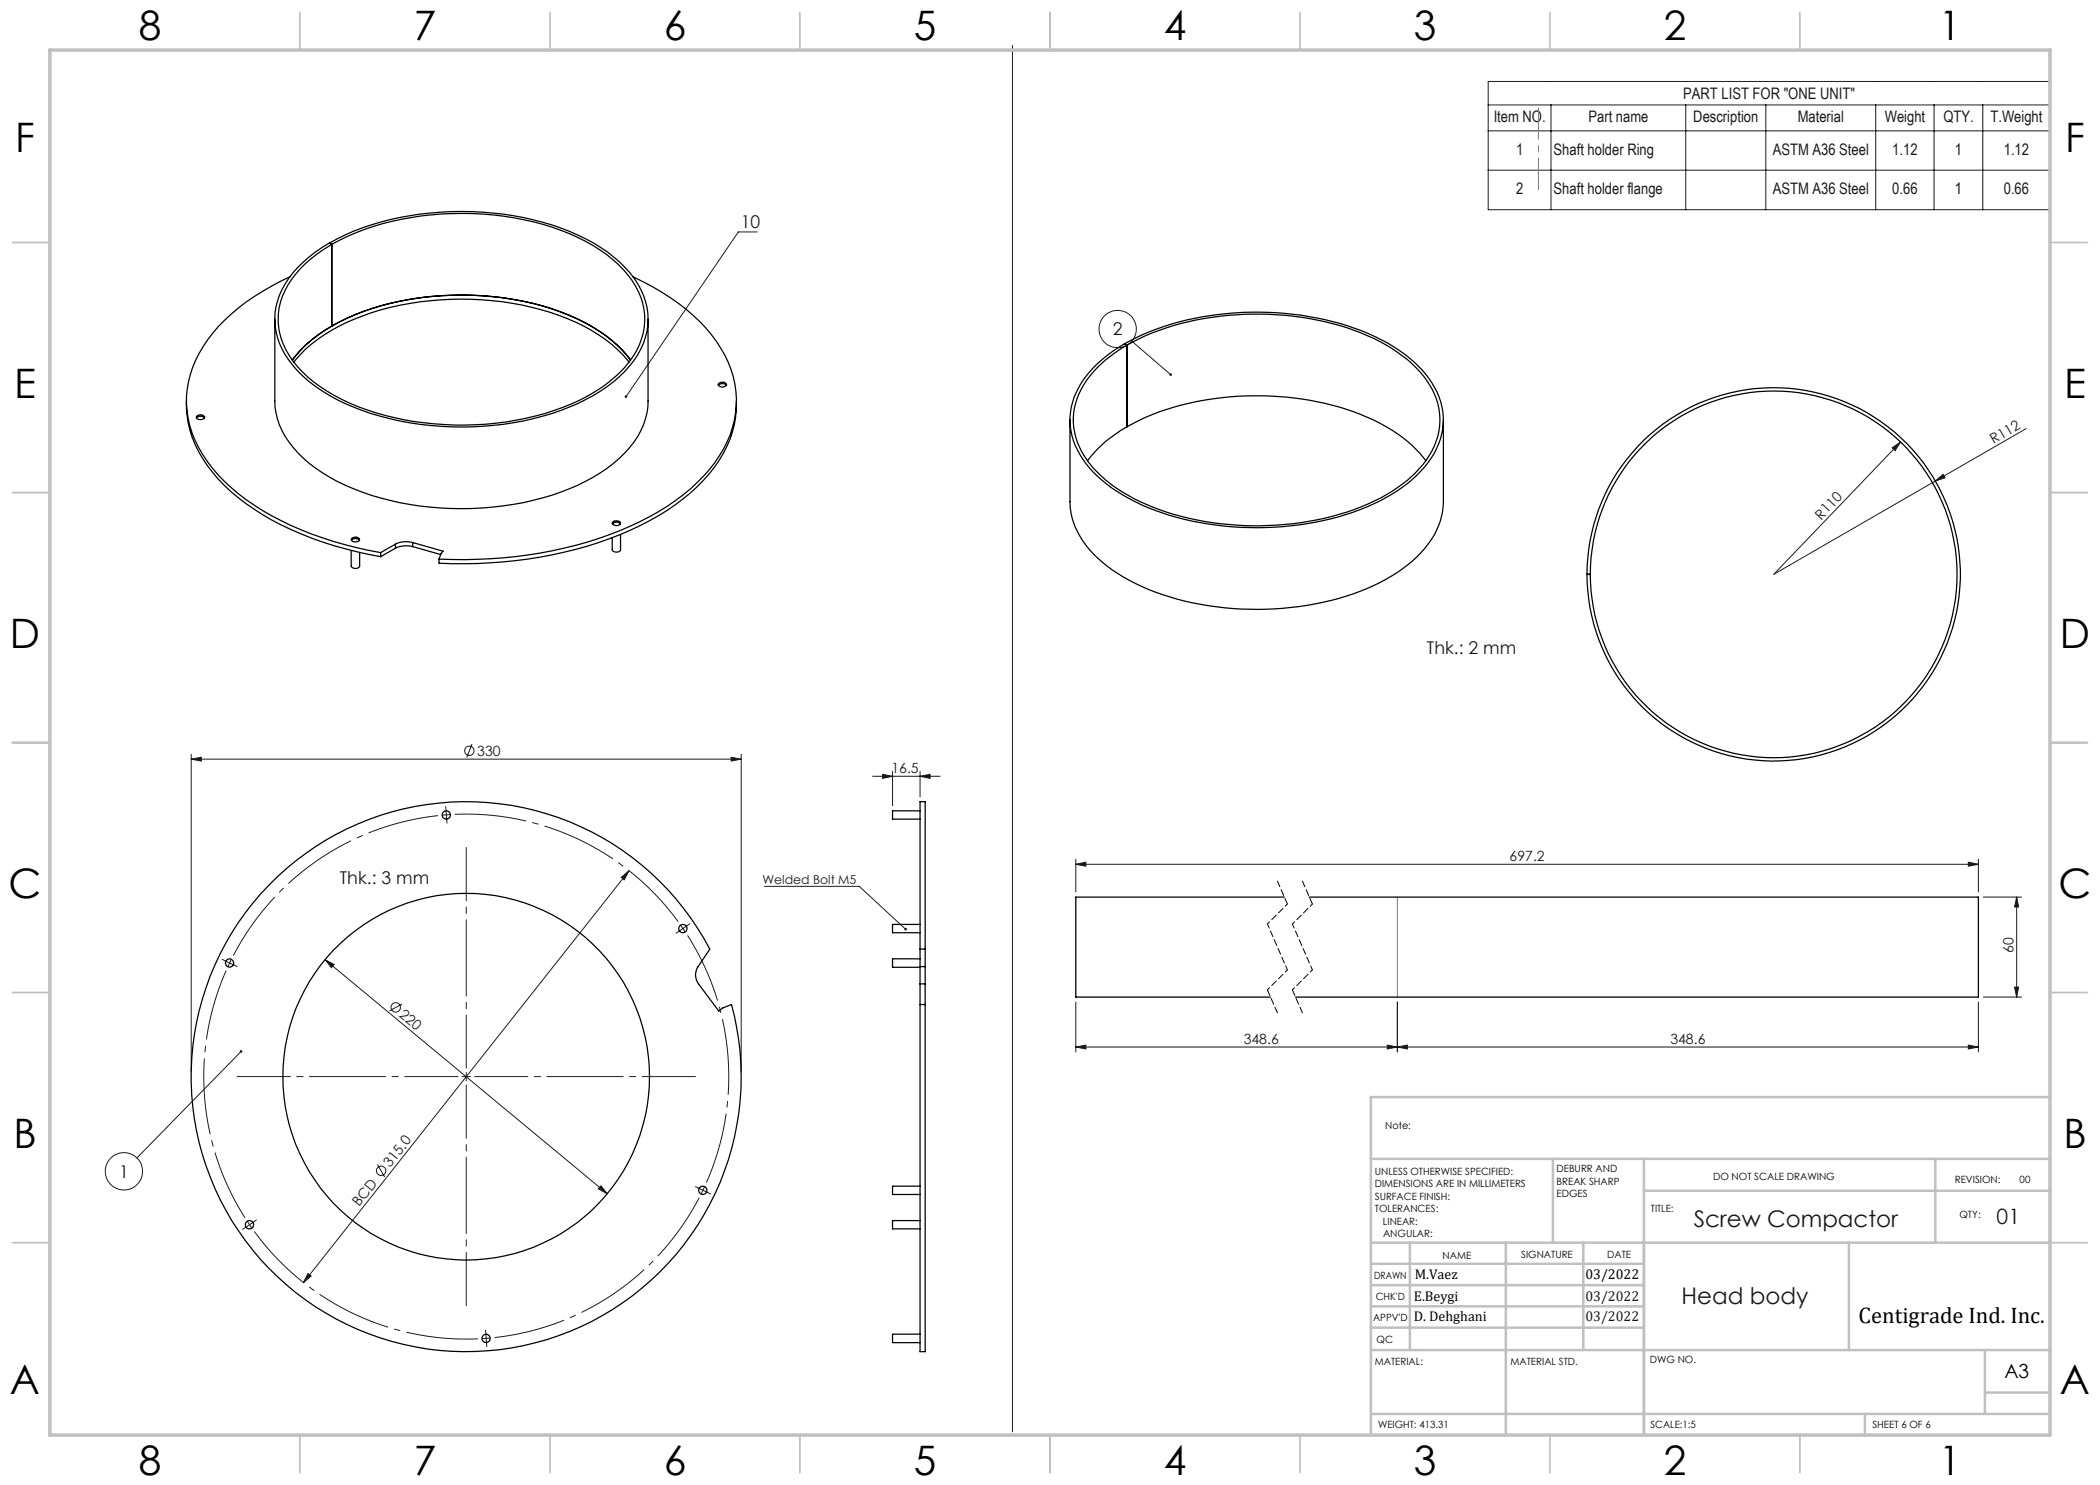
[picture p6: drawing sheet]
<svg xmlns="http://www.w3.org/2000/svg" width="420mm" height="297mm" viewBox="0 0 420 297" stroke-linecap="round" stroke-linejoin="round" font-family="sans-serif">
<g fill="none" stroke="#191924" stroke-width=".2">
<path d="M202.5 9.1v277.3M297.6 16.3h112.4v25.6h-112.4zM297.6 21h112.4M297.6 26.2h112.4M297.6 34h112.4M310.2 21v20.9M337.1 21v20.9M353.2 21v20.9M375.1 21v20.9M386.8 21v20.9M396.6 21v20.9M151.4 46.4h-3.7l-22.5 32.9"/>
<path d="M226.3 68.2l7.8 6.7M378.4 89.6l1.7-1.2-1.1 1.7zM380.1 88.4l-25.3 26.5 32.3-18.7M387.1 96.2l1.5-1.3 .4 .7zM405.2 85.7l-18.1 10.5M38.2 151.8l2.1-.4v.8zM38.2 150.8v63.5M38.2 151.8h110M94.4 148.8l-1.1 2.7M146.2 151.4l2 .4-2 .4zM148.2 150.8v63.5M174.5 155.3h13.5"/>
<path d="M176.5 154.9l2 .4-2 .4zM178.5 154.3v6.8M184 155.3l2-.4v.8zM184 154.3v5M124.2 175.5l1.6-1.3-1 1.8zM125.8 174.2l-65.1 82.3M152.9 177.3h18.9l9.3 8.5M215.2 172.9l2-.5v.8zM215.2 171.8v6.6M215.2 172.9h180.5M393.7 172.4l2 .5-2 .3zM395.7 171.8v6.6"/>
<path d="M396.7 179.4h7.6M403.3 179.4v20M403.3 179.4l.4 2h-.8zM65 191.9l1.8 1-.5 .6zM65 191.9l56.5 46.9M136.1 185l.5 .7M136.6 185.7l.5 .7M136.6 185.7l-.7 .5M137.3 185.2l-.7 .5M396.7 199.4h7.6M402.9 197.4h.8l-.4 2zM48.2 210.3l-20.8 21.3"/>
<path d="M80.4 200.8l-2.5 1.4M215.2 209.4l2-.4v.8zM215.2 200.4v10M215.2 209.4h180.5M277.5 209l2 .4-2 .4zM279.5 200.4v10M279.5 209.4l2-.4v.8zM393.7 209l2 .4-2 .4zM395.7 200.4v10M75.5 232.9l1.4 2.5M120.2 237.2l1.3 1.6-1.8-1zM61.6 254.7l.6 .5-1.5 1.3z"/>
<circle cx="223.5" cy="65.8" r="3.7"/>
<circle cx="93.9" cy="150.2" r=".94"/>
<circle cx="79.1" cy="201.5" r=".94"/>
<circle cx="24.8" cy="234.3" r="3.7"/>
<circle cx="76.2" cy="234.2" r=".94"/>
</g>
<path d="M89.3 163h-.9M89.3 163l.8-.1M45.9 192.6l-.3 .7M45.9 192.6l.4-.8M140.6 238l.3-.7M140.6 238l-.4 .8M49.9 244.9l.5 .7M49.9 244.9l-.5-.7M97.2 267.7l.9-.1M97.2 267.7h-.8" fill="none" stroke="#191924" stroke-width=".2" stroke-dasharray="15.2 1.3 1.3 1.3" stroke-linecap="butt"/>
<path d="M87.6 163.1a52.5 52.5 0 0 0-40.9 28M45.2 194.1a52.5 52.5 0 0 0 3.8 49.5M135.6 184.3a52.5 52.5 0 0 0-44.7-21.4M141.3 236.5a52.5 52.5 0 0 0-3.8-49.4M50.9 246.3a52.5 52.5 0 0 0 44.7 21.5M98.9 267.5a52.5 52.5 0 0 0 40.9-28" fill="none" stroke="#191924" stroke-width=".2" stroke-dasharray="15.2 1.3 1.3 1.3" stroke-dashoffset=".8" stroke-linecap="butt"/>
<path d="M255.5 176.2l2 4.6M260.5 176.2l2 4.6M253.5 198l2 4.6M258.5 198l2 4.6" fill="none" stroke="#000" stroke-width=".2" stroke-dasharray="1.3 .6"/>
<path d="M257.5 180.8l-4 4M257.5 194l-4 4M262.5 180.8l-4 4M262.5 194l-4 4" fill="none" stroke="#000" stroke-width=".2" stroke-dasharray="1.3 .6" stroke-dashoffset=".7"/>
<path d="M253.5 184.8l4 9.2M258.5 184.8l4 9.2" fill="none" stroke="#000" stroke-width=".2" stroke-dasharray="1.3 .6" stroke-dashoffset=".4"/>
<g fill="none" stroke="#191924" stroke-width=".2" stroke-dasharray="15.2 1.3 1.3 1.3">
<path d="M89.2 162.1l-.1-.8M89.3 163l-.1-.9M89.3 163v.8M89.3 163.8l.1 .8M45.2 192.2l-.8-.3M45.9 192.6l-.7-.4M45.9 192.6l.8 .4M46.7 193l.7 .3M135.9 186.2l-.7 .4M137.3 185.2l.7-.4M93.3 215.3v-.8M93.3 215.3h-.9"/>
<path d="M93.3 215.3v.9M93.3 215.3h.8M139.8 237.7l-.7-.4M140.6 238l.7 .4M140.6 238l-.8-.3M141.3 238.4l.8 .4M49.2 245.4l-.7 .5M49.9 244.9l-.7 .5M49.9 244.9l.7-.4M50.6 244.5l.7-.5M97.2 266.8l-.1-.8M97.2 267.7l.1 .8"/>
<path d="M97.2 267.7v-.9M97.3 268.5l.1 .8"/>
</g>
<path d="M91.6 215.3h-44.2M93.3 213.7v-44.2M93.3 217v44.2M94.9 215.3h44.2" fill="none" stroke="#191924" stroke-width=".2" stroke-dasharray="15.2 1.3 1.3 1.3" stroke-dashoffset="4.6"/>
<path d="M279.5 179.4v20" fill="none" stroke="#808080" stroke-width=".2"/>
<g fill="none" stroke="#c0c0c0" stroke-width=".35">
<path d="M60 2.5v7.5M110 2.5v7.5M160 2.5v7.5M210 2.5v7.5M260 2.5v7.5M310 2.5v7.5M360 2.5v7.5M2.5 48.5h7.5M410 48.5h7.5M2.5 98.5h7.5M410 98.5h7.5M2.5 148.5h7.5"/>
<path d="M410 148.5h7.5M2.5 198.5h7.5M410 198.5h7.5M2.5 248.5h7.5M410 248.5h7.5M60 287v7.5M110 287v7.5M160 287v7.5M210 287v7.5M260 287v7.5M310 287v7.5M360 287v7.5"/>
</g>
<g fill="none" stroke="#c0c0c0" stroke-width=".5">
<path d="M410 219.4h-135.8v67.4M274.2 231.8h135.8M310.6 231.8v16.7M328.8 231.8v55.2M328.8 238.2h81.2M387.1 231.8v16.7M274.2 248.5h135.8M274.2 257h54.6M274.2 252.8h54.6M282 248.5v21.5M301.2 248.5v38.3M316.7 248.5v21.5"/>
<path d="M369.8 248.5v21.5M274.2 265.5h54.6M274.2 261.3h54.6M274.2 270h135.8M397 270v12.8M397 278.5h13M274.2 282.8h135.8M373 282.8v4.2"/>
</g>
<path d="M10 10h400v277h-400z" fill="none" stroke="#c0c0c0" stroke-width=".7"/>
<path d="M307.7 21.6v16.3" fill="none" stroke="#808080" stroke-width=".2" stroke-dasharray="15.2 1.3 1.3 1.3" stroke-dashoffset="9"/>
<g fill="#191924">
<path d="M181 185.6a.26 .26 0 0 1 .4 .1 .26 .26 0 0 1-.1 .3l-.2-.2 .2 .2a.28 .28 0 0 1-.4 0 .28 .28 0 0 1 .1-.4z"/>
<path d="M387.1 96.2l1.5-1.3 .4 .7z"/>
<path d="M378.4 89.6l1.7-1.2-1.1 1.7z"/>
<path d="M233.9 74.8a.28 .28 0 0 1 .4-.1 .28 .28 0 0 1 .1 .4l-.3-.2 .3 .2-.2 .1a.26 .26 0 0 1-.3-.1 .26 .26 0 0 1 0-.3z"/>
<path d="M125 79.1v.4l.2-.2-.2 .2a.27 .27 0 0 0 .4 0 .27 .27 0 0 0 0-.4 .27 .27 0 0 0-.4 0zM48 210.1a.27 .27 0 0 0 0 .4 .27 .27 0 0 0 .4-.1 .27 .27 0 0 0 0-.3l-.2 .2 .2-.2z"/>
<path d="M120.2 237.2l-.5 .6 1.8 1zM65 191.9l1.3 1.6 .5-.6z"/>
<path d="M393.7 172.4l2 .5-2 .3zM215.2 172.9l2-.5v.8z"/>
<path d="M38.2 151.8l2.1-.4v.8zM146.2 151.4l2 .4-2 .4zM215.2 209.4l2-.4v.8zM277.5 209l2 .4-2 .4z"/>
<path d="M124.2 175.5l.6 .5 1-1.8zM61.6 254.7l-.9 1.8 1.5-1.3z"/>
<path d="M402.9 197.4h.8l-.4 2zM403.3 179.4l.4 2h-.8z"/>
<path d="M176.5 154.9l2 .4-2 .4zM184 155.3l2-.4v.8zM279.5 209.4l2-.4v.8zM393.7 209l2 .4-2 .4z"/>
</g>
<g fill="none" stroke="#000" stroke-width=".25">
<path d="M58 55.4a41.1 41.1 0 0 0-16.5 12.6 19.6 19.6 0 0 0 0 24.3 40.6 40.6 0 0 0 16.7 12.8 73.5 73.5 0 0 0 17.9 5.4M65.9 48.6a53.7 53.7 0 0 1 26.4-6.3 54.4 54.4 0 0 1 26.4 6.3 22.7 22.7 0 0 1 10 10.5 13.5 13.5 0 0 1-2.8 14.1 31.8 31.8 0 0 1-13.8 8.9 60.8 60.8 0 0 1-41.4-.7 29.1 29.1 0 0 1-12.9-9.3 13.4 13.4 0 0 1 0-16.5 25.2 25.2 0 0 1 8.1-7l.4 .3M65.9 48.6h.1M65.9 48.6l.5 .3M66.3 48.9v16.3a26.2 26.2 0 0 0-7.8 6.8 29.9 29.9 0 0 1 14.1-9.7 59.9 59.9 0 0 1 41.1 .7 28.8 28.8 0 0 1 12.4 9 31.5 31.5 0 0 0-15.7-10.2 60.3 60.3 0 0 0-39.2 1.1l-4.8 2.3M66.4 48.9a55.4 55.4 0 0 1 30.3-6.1 48.9 48.9 0 0 1 23.3 7.2 19.3 19.3 0 0 1 8.6 10.7 13.3 13.3 0 0 1-2.8 11.7 30.3 30.3 0 0 1-15 9.7 59.4 59.4 0 0 1-40.9-1.5 26.3 26.3 0 0 1-12.1-9.6 13.2 13.2 0 0 1 1.4-16.3 26.4 26.4 0 0 1 7.1-5.8M66.4 48.9v16.3M126.6 55.4a41.2 41.2 0 0 1 16.7 12.9 19.5 19.5 0 0 1 .5 22.9 37.8 37.8 0 0 1-15.8 13.1 83.6 83.6 0 0 1-40.2 7.5M55 63.8v16.4a15.6 15.6 0 0 0 5.7 11.4 40.7 40.7 0 0 0 19.3 8.9 60.8 60.8 0 0 0 35.6-3.5 27.4 27.4 0 0 0 11.9-9.7 14 14 0 0 0 2.1-7.1v-16.4M58.8 72.4a29.6 29.6 0 0 1 13.8-9.3 59.6 59.6 0 0 1 41.1 .7 28.7 28.7 0 0 1 12.1 8.6M66.3 65.2h.1M143.7 77l.6-.3 .7 .1 .3 .2"/>
<path d="M143.8 76.7l.5-.3a.76 .76 0 0 1 1 .6 .95 .95 0 0 1-1.6-.2zM225 68.7a56.4 56.4 0 0 1 32-6 48.9 48.9 0 0 1 22.7 7.3 19.5 19.5 0 0 1 8.7 11.2 14.1 14.1 0 0 1-4.2 13 34.3 34.3 0 0 1-15.1 8.7 60.7 60.7 0 0 1-40.7-1.9 28.2 28.2 0 0 1-11.8-9.1 13.3 13.3 0 0 1 .1-16 25.2 25.2 0 0 1 8.2-7.1l.5 .2M225 68.7v.1M225 68.7l.4 .3M225.4 69v16.4a24.5 24.5 0 0 0-7.9 6.7M225.4 69a54.3 54.3 0 0 1 28.4-6.1 51.6 51.6 0 0 1 24.6 6.8 20.7 20.7 0 0 1 8.9 10.1 13.5 13.5 0 0 1-3.3 13.8 32.5 32.5 0 0 1-14.6 8.8 59.4 59.4 0 0 1-40.3-1.6 26.9 26.9 0 0 1-12.4-9.8 13.1 13.1 0 0 1 1.2-15.8 25.5 25.5 0 0 1 7.5-6.2M225.4 69v16.3M37.3 80.2a20.8 20.8 0 0 0 5.2 14.3 43.6 43.6 0 0 0 17.7 12.3 73.6 73.6 0 0 0 15.9 4.5M39.3 83.6l.6-.3h.7l.3 .3M39.4 83.2l.5-.2a.76 .76 0 0 1 1 .5 .95 .95 0 0 1-1.6-.1zM147.3 80.2a21.5 21.5 0 0 1-6.6 15.9 50.1 50.1 0 0 1-21.1 12.4 88.6 88.6 0 0 1-31.8 4.1v-.8M214 84v16.3a16.2 16.2 0 0 0 6.5 12.1 42 42 0 0 0 19.6 8.5 60.7 60.7 0 0 0 33.2-3.1 27.7 27.7 0 0 0 13.5-10.7 14.2 14.2 0 0 0 1.9-6.8v-16.3"/>
<path d="M225.4 85.3h.1M225.4 85.3a54.3 54.3 0 0 1 28.4-6.1 51.6 51.6 0 0 1 24.6 6.8 24.2 24.2 0 0 1 6.8 6.1M328.8 88a37.3 37.3 0 0 1 58.5 8.6 37.3 37.3 0 0 1-23.1 54.4 37.3 37.3 0 0 1-46.8-36.1h.7a36.7 36.7 0 0 0 53 32.8 36.7 36.7 0 0 0 5.7-62.1 36.7 36.7 0 0 0-58.1 22.7 33.7 33.7 0 0 0-.6 6.5h-.7a37.6 37.6 0 0 1 11.4-26.8zM70.2 110.1v3.1a.97 .97 0 0 0 1.7 0v-2.7M70.3 108.1a1.11 1.11 0 0 1 1.6 0M70.3 107.7l.2-.1a1.03 1.03 0 0 1 1.4 .3 1.01 1.01 0 0 1-1.7 0zM76.1 110.5v.8M79.1 108.8l-3 1.7M79.1 108.8v.8M79.1 109.6l-3 1.7M82.5 108.5a5.1 5.1 0 0 0-3.4 .3M82.5 109.3a5.1 5.1 0 0 0-3.4 .3"/>
<path d="M82.5 108.5l6.1 1.7-.4 .5-.4 1.1M82.5 108.5v.8M82.5 109.3l5.6 1.6M122.5 104.8l.1-.1a1.07 1.07 0 0 1 1.5 .1M122.6 104.4a1.16 1.16 0 0 1 1.5 .1v.2a.94 .94 0 0 1-1.7-.1zM124.1 106.9v3.1a.94 .94 0 0 1-1.7 0v-2.4M55.4 175.4a55 55 0 0 1 86.6 14.4l-2.4 3.5a2.93 2.93 0 0 0 .1 3.5l4.1 5.4 .7-.6 1.8-.7a55 55 0 0 1-67.9 67.4 55 55 0 0 1-23-92.9zM184 162.2h-5.5v1.6h5.5M256.9 179.4h-41.7v20h38.9M261.8 179.4h133.9v20h-136.6M184 189.8v-29.5h1v29.5M184 193.3v3.5"/>
<path d="M184 184.9h-5.5v1.6h5.5M184 191.8h-5.5v1.7h5.5M184 189.8h1M184 196.8h1M184 189.8v3.5M184 196.8v4.1M184 193.3h1M185 193.3v3.5M185 189.8v3.5M185 196.8v4.1M184 200.9v69.4h1v-69.4M184 200.9h1"/>
<path d="M184 237.2h-5.5v1.7h5.5M184 244.1h-5.5v1.7h5.5M184 266.8h-5.5v1.7h5.5"/>
<circle cx="89.3" cy="163" r=".84"/>
<circle cx="45.9" cy="192.6" r=".83"/>
<circle cx="136.6" cy="185.7" r=".84"/>
<circle cx="93.2" cy="215.3" r="36.7"/>
<circle cx="140.6" cy="238.1" r=".83"/>
<circle cx="49.9" cy="244.9" r=".84"/>
<circle cx="97.2" cy="267.7" r=".84"/>
</g>
<g font-size="8.1">
<text x="27.8" y="8">8</text>
<text x="82.8" y="8">7</text>
<text x="132.8" y="8">6</text>
<text x="182.8" y="8">5</text>
<text x="232.8" y="8">4</text>
<text x="282.8" y="8">3</text>
<text x="332.8" y="8">2</text>
<text x="387.8" y="8">1</text>
<text x="3" y="30.4">F</text>
<text x="413" y="30.4">F</text>
<text x="2.8" y="79.6">E</text>
<text x="412.8" y="79.6">E</text>
<text x="2" y="129.6">D</text>
<text x="412" y="129.6">D</text>
<text x="1.7" y="179.6">C</text>
<text x="411.7" y="179.6">C</text>
<text x="2.7" y="229.6">B</text>
<text x="412.7" y="229.6">B</text>
<text x="2" y="278.9">A</text>
<text x="412" y="278.9">A</text>
<text x="27.8" y="295">8</text>
<text x="82.8" y="295">7</text>
<text x="132.8" y="295">6</text>
<text x="182.8" y="295">5</text>
<text x="232.8" y="295">4</text>
<text x="282.8" y="295">3</text>
<text x="332.8" y="295">2</text>
<text x="387.8" y="295">1</text>
</g>
<g font-size="4.6" fill="#191924">
<text x="338.7" y="245.3">Screw Compactor</text>
<text x="336.3" y="260.8">Head body</text>
</g>
<text font-size="4.5" x="371.7" y="264.6">Centigrade Ind. Inc.</text>
<text font-size="4.2" fill="#191924" x="399.3" y="244.8">01</text>
<text font-size="3.9" x="400.9" y="275.5">A3</text>
<g font-size="3.5" fill="#191924">
<text x="148.2" y="45.6">10</text>
<text x="222.6" y="67.1">2</text>
<text x="285.4" y="130.7">Thk.: 2 mm</text>
<text x="68" y="176.7">Thk.: 3 mm</text>
<text x="23.8" y="235.5">1</text>
</g>
<g font-size="3.2" fill="#191924">
<text x="336.6" y="19.8">PART LIST FOR &quot;ONE UNIT&quot;</text>
<text x="298.7" y="24.4">Item NO.</text>
<text x="317.7" y="24.4">Part name</text>
<text x="338.7" y="24.4">Description</text>
<text x="359.5" y="24.4">Material</text>
<text x="376.9" y="24.4">Weight</text>
<text x="388.7" y="24.4">QTY.</text>
<text x="398.1" y="24.4">T.Weight</text>
<text x="303.2" y="31">1</text>
<text x="310.7" y="31">Shaft holder Ring</text>
<text x="354.5" y="31">ASTM A36 Steel</text>
<text x="378.5" y="31">1.12</text>
<text x="391" y="31">1</text>
<text x="400.8" y="31">1.12</text>
<text x="303.2" y="38.9">2</text>
<text x="310.7" y="38.9">Shaft holder flange</text>
<text x="354.5" y="38.9">ASTM A36 Steel</text>
<text x="378.5" y="38.9">0.66</text>
<text x="391" y="38.9">1</text>
<text x="400.8" y="38.9">0.66</text>
</g>
<g font-size="2.8" fill="#191924">
<text x="398.7" y="88.8" transform="rotate(-30 398.7 88.8)">R112</text>
<text x="364.2" y="104.1" transform="rotate(-46 364.2 104.1)">R110</text>
<text x="95.4" y="151.2">330</text>
<text x="178.3" y="154.6">16.5</text>
<text x="301.9" y="172.2">697.2</text>
<text x="402.7" y="190.5" transform="rotate(-90 402.7 190.5)">60</text>
<text x="79.7" y="203.3" transform="rotate(40 79.7 203.3)">220</text>
<text x="248.7" y="208.8">348.6</text>
<text x="334.1" y="208.8">348.6</text>
<text x="78" y="233.6" transform="rotate(-52 78 233.6)">315.0</text>
<text x="71.9" y="241.4" transform="rotate(-52 71.9 241.4)">BCD</text>
<text x="317.1" y="260.1">03/2022</text>
<text x="317.1" y="264.2">03/2022</text>
</g>
<g font-size="2.8">
<text x="282.9" y="255.9">M.Vaez</text>
<text x="317.1" y="255.9">03/2022</text>
<text x="282.8" y="260.1">E.Beygi</text>
<text x="282.8" y="264.2">D. Dehghani</text>
</g>
<text font-size="2.5" fill="#191924" x="152.5" y="176.7">Welded Bolt M5</text>
<g font-size="2">
<text x="277" y="225.8">Note:</text>
<text x="275" y="234.9">UNLESS OTHERWISE SPECIFIED:</text>
<text x="275" y="237.4">DIMENSIONS ARE IN MILLIMETERS</text>
<text x="275" y="239.9">SURFACE FINISH:</text>
<text x="311.3" y="234.5">DEBURR AND</text>
<text x="311.3" y="237">BREAK SHARP</text>
<text x="311.3" y="239.5">EDGES</text>
<text x="342.6" y="236">DO NOT SCALE DRAWING</text>
<text x="391" y="236.6">REVISION:</text>
<text x="403.9" y="236.6">00</text>
<text x="275" y="242.4">TOLERANCES:</text>
<text x="276.6" y="244.9">LINEAR:</text>
<text x="330.2" y="242.4">TITLE:</text>
<text x="391.9" y="243.7">QTY:</text>
<text x="276.6" y="247.4">ANGULAR:</text>
<text x="288.5" y="251.7">NAME</text>
<text x="304.2" y="251.7">SIGNATURE</text>
<text x="321.4" y="251.7">DATE</text>
<text x="274.8" y="255.9">DRAWN</text>
<text x="275.1" y="260.1">CHK'D</text>
<text x="274.6" y="264.2">APPV'D</text>
<text x="275.3" y="268.5">QC</text>
<text x="275" y="273">MATERIAL:</text>
<text x="302.1" y="273">MATERIAL STD.</text>
<text x="330" y="272.5">DWG NO.</text>
<text x="275.6" y="285.6">WEIGHT: 413.31</text>
<text x="330.1" y="285.6">SCALE:1:5</text>
<text x="374.5" y="285.6">SHEET 6 OF 6</text>
</g>
</svg>
